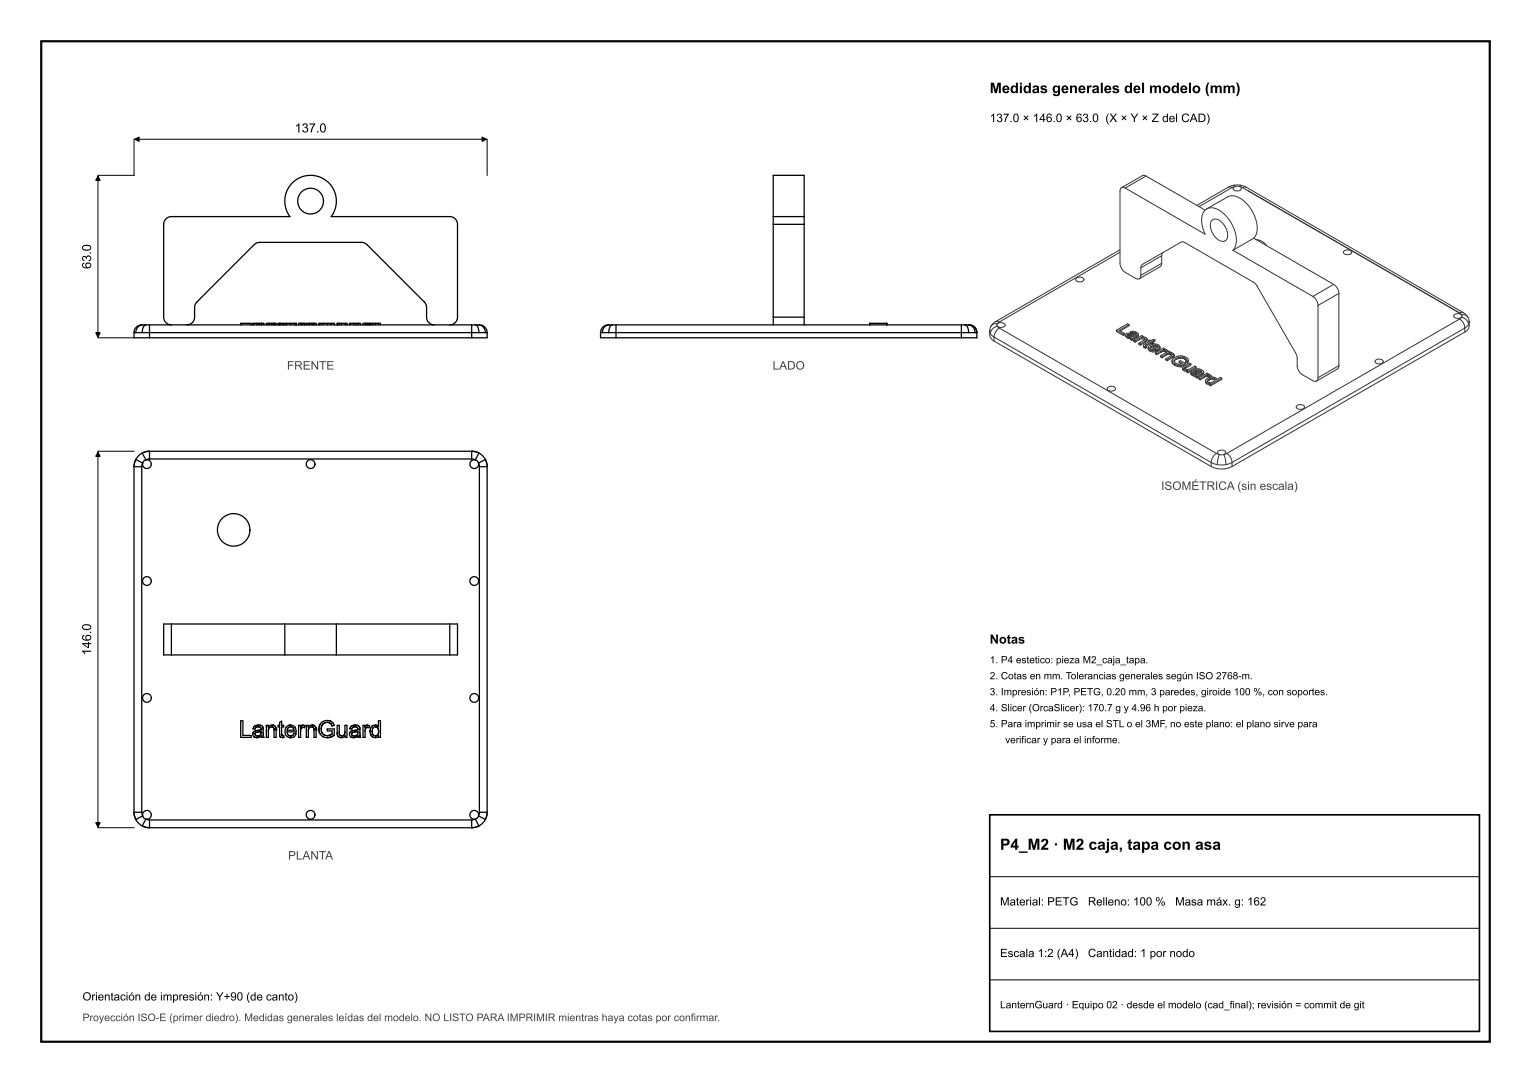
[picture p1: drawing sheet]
<svg xmlns="http://www.w3.org/2000/svg" width="297mm" height="210mm" viewBox="0 0 297 210" stroke-linecap="round" stroke-linejoin="round" font-family="sans-serif">
<path d="M8 8h281v194h-281z" fill="none" stroke="#000" stroke-width=".42"/>
<path d="M192 158h95v42h-95z" fill="none" stroke="#000" stroke-width=".32"/>
<g fill="none" stroke="#000" stroke-width=".25">
<path d="M150 42v1.5M150 43.5v18M150 42v-8h6v8M150 42h6M150 43.5h6M156 42v1.5M156 43.5v18M26 64.5v1h3M26 64.5h.3M26.3 64.5h1.3M27.6 64.5h1.4M27.7 63a1.52 1.52 0 0 0-1.7 1.5"/>
<path d="M27.7 63a1.42 1.42 0 0 0-1.4 1.5M27.7 63h.6M28.3 63a1.42 1.42 0 0 0-.7 1.5M28.3 63h.7M29 65.5h62.5M29 63h62.5M29 64.5v1M29 64.5h62.5M29 63v1.5M33.2 63a1.63 1.63 0 0 1-1.5-2.1v-17a1.66 1.66 0 0 1 2.1-1.9h22.5l-.2-.2a5 5 0 0 1 4.2-7.8 5 5 0 0 1 3.9 8h22.7a1.66 1.66 0 0 1 1.8 2.1v17a1.57 1.57 0 0 1-1.5 1.9M36.2 63a1.71 1.71 0 0 0 1.5-2.3 2.71 2.71 0 0 1 1.3-3l9.6-9.6a2.5 2.5 0 0 1 2.8-1.1h17.7a2.5 2.5 0 0 1 2.8 1.1l9.7 9.8a2.58 2.58 0 0 1 1.1 2.8 1.71 1.71 0 0 0 1.5 2.3M46.7 63v-.3h2v.3"/>
<path d="M49.2 62.7h-.2v.3M49.2 62.7h.6M49.2 62.7v.3M49.8 62.7h.5M49.8 62.7v.3M50.3 62.7h.4M50.3 62.7v.3M50.7 62.7v.3M50.7 62.7h.1M50.8 62.7v.3M50.8 62.7h.4v.3M52.1 62.7v.3"/>
<path d="M52.1 62.7h-.4v.3M52.1 62.7h.1M52.2 62.7h.5M52.2 62.7v.3M52.7 62.7h.3M52.7 62.7v.3M53 62.7v.3M53 62.7h.2M53.1 62.7v.3M53.2 62.7v.3M53.2 62.7h.4v.3M54.2 62.7h-.2v.3"/>
<path d="M54.2 62.7v.3M54.2 62.7h.3M54.3 62.7v.3M54.5 62.7h.3M54.5 62.7v.3M54.8 62.7h.3v.3M54.8 62.7v.3M55.6 62.7h-.3v.3M55.6 62.7h.8M55.6 62.7v.3M56.4 62.7h.7M56.4 62.7v.3"/>
<path d="M57.1 62.7h.3M57.1 62.7v.3M57.4 62.7v.3M57.4 62.7h.1M58.3 62.7v.3M58.3 62.7h-.4v.3M58.3 62.7h.2M58.4 62.7v.3M58.5 62.7h.3M58.5 62.7v.3M58.8 62.7h.3M58.8 62.7v.3"/>
<path d="M59.1 62.7v.3M59.1 62.7h.1v.3M59.8 62.7v.3M59.8 62.7h-.4v.3M59.8 62.7h.2M60 62.7h.4M60 62.7v.3M60.4 62.7h.3M60.4 62.7v.3M60.7 62.7v.3M60.7 62.7h.2M60.9 62.7v.3"/>
<path d="M60.9 62.7h.4v.3M62.1 62.7h-.2v.3M62.1 62.7h.6M62.1 62.7v.3M62.7 62.7h.8M62.7 62.7v.3M63.5 62.7h.7M63.5 62.7v.3M64.2 62.7h.6v.3M64.2 62.7v.3M65.6 62.7h-.2v.3M65.6 62.7h.2"/>
<path d="M65.6 62.7v.3M65.8 62.7h.4M65.8 62.7v.3M66.2 62.7h.8M66.2 62.7v.3M67 62.7h.3v.3M67 62.7v.3M68 62.7h-.2v.3M68 62.7h.6M68 62.7v.3M68.6 62.7h.4M68.6 62.7v.3"/>
<path d="M69 62.7h.4M69 62.7v.3M69.4 62.7v.3M69.4 62.7h.1M69.5 62.7v.3M69.5 62.7h.4v.3M70.8 62.7v.3M70.8 62.7h-.4v.3M70.8 62.7h.2M70.9 62.7v.3M71 62.7h.3M71 62.7v.3"/>
<path d="M71.3 62.7h.3M71.3 62.7v.3M71.6 62.7v.3M71.6 62.7h.1v.3M71.9 62.7h-.1v.3M71.9 62.7h.4M71.9 62.7v.3M72.3 62.7h.5M72.3 62.7v.3M72.8 62.7h.6M72.8 62.7v.3M73.4 62.7h.4v.3"/>
<path d="M73.4 62.7v.3M91.5 63h.7M91.5 64.5v1M91.5 63v1.5M91.5 64.5h1.4M92.2 63a1.42 1.42 0 0 1 .7 1.5M92.2 63h.6M92.8 63a1.42 1.42 0 0 1 1.4 1.5M92.8 63a1.52 1.52 0 0 1 1.7 1.5M92.9 64.5h1.3M94.2 64.5h.3M94.5 64.5v1h-3"/>
<path d="M116.5 64.5v1h3M116.5 64.5h.3M116.8 64.5h1.3M118.1 64.5h1.4M118.2 63h.6M118.2 63a1.52 1.52 0 0 0-1.7 1.5M118.2 63a1.42 1.42 0 0 0-1.4 1.5M118.8 63h.7M118.8 63a1.42 1.42 0 0 0-.7 1.5M119.5 65.5h67M119.5 63h67M119.5 64.5v1"/>
<path d="M119.5 64.5h67M119.5 63v1.5M150 61.5v1.5M150 61.5h6M156 61.5v1.5M168.8 62.7v.3M168.8 62.7h3.2M168.8 62.7l-.1 .3M172 62.7v.3M186.5 63h.7M186.5 64.5h1.4M186.5 64.5v1"/>
<path d="M186.5 63v1.5M187.2 63a1.42 1.42 0 0 1 .7 1.5M187.2 63h.6M187.8 63a1.42 1.42 0 0 1 1.4 1.5M187.8 63a1.52 1.52 0 0 1 1.7 1.5M187.9 64.5h1.3M189.2 64.5h.3M189.5 64.5v1h-3M26 90.5v67M26 90.5h1.5M26.3 89.1l1.4 .7M26.3 89.1l-.3 1.4"/>
<path d="M27.5 90.5v67M27.6 87.8l-.6 .5-.7 .8M27.6 87.8l.7 1.4M27.7 89.8l-.2 .7M28.3 89.2a.85 .85 0 0 1 1 .7 .85 .85 0 0 1-.9 .9 .85 .85 0 0 1-.7-1M28.3 89.2l-.5 .3-.1 .3M29 87.5h62.5M29 87.5l-1.4 .3M29 89h62.5M29 89l-.7 .2M29 87.5v1.5M91.5 87.5l1.4 .3"/>
<path d="M91.5 89l.7 .2M91.5 87.5v1.5M92.2 89.2a.85 .85 0 0 0-1 .7 .85 .85 0 0 0 .9 .9 .85 .85 0 0 0 .7-1M92.2 89.2l.5 .3 .1 .3M92.8 89.8l.2 .7M92.9 87.8l.6 .5 .7 .8M92.9 87.8l-.7 1.4M93 90.5v67M93 90.5h1.5M94.2 89.1l.3 1.4M94.2 89.1l-1.4 .7M94.5 90.5v67"/>
<path d="M33.2 121h-1.5v6h1.5M33.2 121h22M33.2 127h22M33.2 121v6M46.7 139.8h.4v2.8h1.6v.4h-2zM55.2 121h10.1M55.2 127h10.1M55.2 121v6M63.5 139.7l.6 .1M63.5 139.7a1.46 1.46 0 0 0-1.4 .8M63.5 139.7h-.1M63.6 139.7h.1"/>
<path d="M64 139.8h.1M64.1 139.8h.1M64.1 139.8l.5 .3M64.2 139.9h.1M65.3 121h21.9M65.3 127h21.9M65.3 121v6M87.2 121h1.5v6h-1.5M87.2 121v6M26 157.5l.3 1.4M26 157.5h1.5M26.3 158.9l.7 .8 .6 .5"/>
<path d="M27.5 157.5l.2 .7M27.7 158.2l-1.4 .7M27.7 158.2l.3 .5 .3 .1M27.7 158.2a.85 .85 0 0 1 .7-1 .85 .85 0 0 1 .9 .9 .85 .85 0 0 1-1 .7M28.3 158.8l-.7 1.4M28.3 158.8l.7 .2M29 159h62.5M29 159v1.5M49 142.4l.2 .5M49 142.4h.1M49 142.3h.1M49.1 142.2h.1"/>
<path d="M49.1 142.1l-.1 .3M49.1 141.1v.2M49.2 142l-.1 .1M49.2 141h.1M49.2 141.9h.1M49.2 142.9l.3 .1M49.2 142.9l.6 .1M49.5 142.4l.1 .2M49.5 142.4h.1M49.5 142.3h.1M49.5 142.2h.1M49.5 142.2v.2"/>
<path d="M49.5 142.1v.1M49.6 142.6h.1M49.6 142.6l.3 .1M49.6 142.6l.1 .1M49.6 141.7l-.5 .4M49.6 141.7h-.1M49.6 141.7h.1M49.7 142l-.2 .2M49.7 141.7h.1M49.7 142h.1M49.8 142h.1M49.9 143h-.1"/>
<path d="M49.9 141.6l-.3 .1M49.9 141.6h.1M50 142h-.1M50 141.6h-.1M50 142h-.3M50 142.7h-.1M50 142h.1M50 143h.1M50.1 142.7h.1M50.2 140.6a.92 .92 0 0 0-1.1 .7M50.2 140.6l.4 .1M50.2 140.6h-.3"/>
<path d="M50.2 141.9h-.1M50.2 141.6h-.1M50.3 143h-.5M50.3 142.9v.1M50.3 142.6l-.4 .1M50.4 141.6h-.1M50.4 142.6h-.1M50.4 140.6h.1M50.5 142.9h-.2M50.5 141.9h-.1M50.5 141.1l.2 .3M50.5 141.1a.67 .67 0 0 0-1 .3l-.4-.1"/>
<path d="M50.6 142.4l-.3 .2M50.6 141.5h-.1M50.6 142.3v.1M50.6 140.7h.1M50.6 141.8h.1M50.6 140.7l.3 .1M50.6 142.2h.1M50.7 141.5l-.8 .1M50.7 141.8l-.7 .2M50.7 142l-.1 .4M50.7 141.5h-.1M50.7 141.8v.2"/>
<path d="M50.7 142h.1M50.7 141.4h.1M50.7 141.4v.1M50.7 142.7l-.4 .3M50.7 142.7l.1 .3M50.7 142.7h-.1M50.7 142.7h.1M50.7 142.8v.1M50.7 142.9l.1 .1M50.8 143h.4M50.9 140.8l.1 .3M50.9 140.8v.1"/>
<path d="M51 141h.1M51 141.1h.1M51 141.1l.1 .4M51.1 141.3v.1M51.1 141.5h.1M51.1 141.5v1.2M51.1 142.1v.1M51.1 142.4v.1M51.1 142.7h.1M51.1 142.7l.1 .3M51.1 142.7v.1M51.1 142.8v.1"/>
<path d="M51.2 142.9v.1M52.5 141l-.3 .1M52.7 140.9l-.5 .2M52.7 140.9l.3 .1M52.7 140.9h.1M52.8 140.6l-.5 .1-.3 .3v-.3h-.3v2.3h.4v-1.5l.1-.4M52.8 140.6l.4 .1M52.8 140.6h.1M52.8 141h.1M52.9 141h.1M53 141l.1 .2M53 141v.1"/>
<path d="M53 140.6h.1M53.1 141.2l.1 .4M53.1 141.2h.1M53.1 141.3l.1 .1M53.2 140.7l.3 .5M53.2 140.7h.1M53.2 141.5v.1M53.5 141h.1M53.5 141.1v.1M53.5 141.2l.1 .4M53.5 141.2h.1M53.6 141.2v.1"/>
<path d="M53.6 141.4h.1M53.6 141.5h.1M53.6 141.5v.1M53.6 141.6v1.4h-.4v-1.4M54.2 142.3l.1 .5 .2 .1M54.2 142.3v-1.3h-.2v-.3h.2v-.2a.43 .43 0 0 1 .4-.7v.9h.4v.3h-.4l.1 1.5M54.2 142.3v.1M54.2 142.5l.1 .1M54.5 142.9l.3 .1M54.5 142.9v.1M54.6 142.4h.1M54.6 142.5h.1"/>
<path d="M54.7 142.5h.1M54.7 142.5v.1M54.7 142.6h.1M54.7 142.6h.2M54.7 143h.1M54.8 142.6h.1M54.8 143h.1M54.9 142.6h.1M54.9 143h.1M55 142.6l.1 .4M55 142.6h.1M55 142.6h-.1"/>
<path d="M55.1 143h-.3M55.1 143h-.1M55.6 140.9a1.26 1.26 0 0 0-.3 1.3 1.26 1.26 0 0 0 1.1 .8M55.6 140.9l-.1 .2M55.7 141.9l.2 .6 .5 .2M55.7 141.9h1.7M55.7 141.9h.1M55.8 141.3l-.1 .3M55.9 141.1l-.2 .5M56 143h.4M56.1 141l-.2 .1M56.4 140.6l-.4 .1"/>
<path d="M56.4 140.6l.7 .3M56.4 140.6l-.8 .3M56.4 140.9l.5 .3 .1 .4h-1.3M56.4 140.9l-.5 .2M56.4 140.9l.3 .1M56.6 142.7h-.2M56.8 142.6l-.4 .1M56.9 142.4l-.1 .2M57.1 142.8l-.7 .2M57.1 142.8h.1M57.1 140.9l.3 .5v.5M57.1 140.9l.1 .1"/>
<path d="M57.4 142.3l-.4-.1-.2 .4M57.4 142.3l-.3 .5M57.4 142.3h.1M57.4 141.9h.1M58.3 141v-.3h-.4v2.3h.4v-1.2M58.3 141h.1M58.3 141.7v.1M58.4 140.9h-.1M58.4 141.3l-.1 .5M58.4 141.3v.1M58.4 141.2v.1M58.4 141.2h.1"/>
<path d="M58.5 140.7h-.1M58.5 140.7l.3-.1 .4 .1M58.5 140.7l-.2 .3M58.5 140.7h.1M58.5 141.1l-.1 .2M58.6 141.1h-.1M58.7 140.6l-.1 .1M58.7 140.6h.1M58.8 141l-.3 .1M58.8 141l.3 .1M58.8 141h.1M58.8 141h-.1"/>
<path d="M59 141.1h.1M59.1 140.7h.1M59.2 140.7h.1M59.2 140.7l-.1 .4M60.2 141l-.2 .1M60.4 140.9l-.4 .2M60.4 140.9l.3 .1M60.4 140.9h.1M60.5 140.6l-.5 .1-.2 .3v-.3h-.4v2.3h.4v-1.5l.2-.4M60.5 140.6l.4 .1M60.5 140.6h.1M60.6 141h.1"/>
<path d="M60.6 140.6h.1M60.7 141l.2 .2M60.7 141l.1 .1M60.7 140.6h.1M60.9 141.2v.4M60.9 141.2h.1M60.9 141.3v.1M60.9 140.7l.4 .5M60.9 140.7h.1M60.9 141.5v.1M61 140.7h.1M61.2 141h.1"/>
<path d="M61.3 141.1v.1M61.3 141.2v.4M61.3 141.2h.1M61.3 141.2v.1M61.3 141.4h.1M61.3 141.5h.1M61.3 141.5v.1M61.3 141.6v1.4h-.4v-1.4M61.9 141.4l.2 .8M61.9 141.4h.1M61.9 141.3v.1M61.9 141.6h.1"/>
<path d="M61.9 141.8l.1 .2M62 142.1l.1 .1M62.1 140.5l-.2 .8M62.1 140.5l-.2 .9M62.1 142.2l.6 .6M62.3 141.4l.2 .7M62.3 141.3v.1M62.3 141.7l.2 .4M62.3 141v.1M62.4 141h-.1M62.4 140.7l-.1 .7M62.4 140.7v.2"/>
<path d="M62.5 142.1l.4 .4M62.5 140.6l-.1 .1M62.5 140.5v.1M62.6 140.4l-.2 .3M62.6 140.4h.1M62.7 142.8l.8 .2M62.7 142.8v.1M62.7 140.3l-.1 .1M62.9 142.5l.2 .1M62.9 142.5l.6 .2M63 140.2l-.4 .2M63 140.2h-.1"/>
<path d="M63 140.1v.1M63.2 140.1h.1M63.3 140.1h-.1M63.4 142.7h.1M63.5 140.1l-.5 .1M63.5 140.1l.4 .1M63.5 140.1h.1M63.5 140.1h-.1M63.6 143h-.1M63.7 140.1l.2 .1M63.9 140.2l.3 .2M64 143h-.2"/>
<path d="M64 142.5l-.5 .2M64.1 142.5h-.1M64.1 142.9h.1M64.2 142.9l-.7 .1M64.2 140.4l.2 .4M64.2 140.4l.1 .1M64.2 142.4v.1M64.3 142.9h-.1M64.4 140.6h.1M64.4 140.7v.1M64.4 142.3v-.6h-.9v-.4h1.3v1.2M64.4 142.3l-.4 .2"/>
<path d="M64.4 142.3v.1M64.5 142.8l-.2 .1M64.6 140.1l.2 .6M64.6 140.1v.1M64.6 142.7l-.1 .1M64.7 142.7h.1M64.7 140.4l.1 .3M64.8 142.6h.1M64.8 140.7l-.4 .1M64.8 142.5l-.6 .4M64.8 142.5v.1M65.4 142.1v.4"/>
<path d="M65.4 142.1h.1M65.4 142.2v.1M65.4 142.4v.1M65.4 142.5l.2 .3M65.4 142.5h.1M65.5 142.6h.1M65.5 142.7l.1 .1M65.8 142.9h.1M65.8 141.9v.5M65.8 141.9v-1.2h-.4v1.4M65.8 141.9v.1M65.8 142.2h.1"/>
<path d="M65.8 142.3v.1M65.8 142.4l.2 .2 .3 .1M65.9 143h.1M66.1 143h.1M66.2 142.7h.1M66.4 142.7h-.1M66.5 142.7h-.1M66.6 142.6a2.39 2.39 0 0 0 .3-1.8v-.1h.4v2.3h-.3v-.4a.89 .89 0 0 1-1.4 .2M66.6 142.6l-.3 .1M66.6 142.6h.1M66.7 142.6h-.1M66.8 142.4l-.1 .2"/>
<path d="M67.8 142.4l.2 .5M67.8 142.4h.1M67.8 142.3h.1M67.8 142.2h.1M67.9 142.1l-.1 .3M67.9 141.1v.2M67.9 142v.1M68 141h.1M68 141.9h.1M68 142.9l.3 .1M68 142.9l.6 .1M68.2 142.4l.1 .2"/>
<path d="M68.2 142.4h.1M68.2 142.3h.1M68.2 142.2h.1M68.3 142.2l-.1 .2M68.3 142.1v.1M68.3 142.6h.1M68.3 142.6l.4 .1M68.3 142.6l.2 .1M68.4 141.7l-.5 .4M68.4 141.7h-.2M68.4 141.7h.1M68.4 142l-.1 .2"/>
<path d="M68.5 141.7h-.1M68.5 142h-.1M68.6 142h.1M68.7 143h-.1M68.7 141.6l-.3 .1M68.7 141.6h.1M68.8 142h-.1M68.8 141.6h-.1M68.8 142h-.4M68.8 142.7h-.1M68.8 142h.1M68.8 143h.1"/>
<path d="M68.9 142.7h-.1M68.9 140.6a.92 .92 0 0 0-1 .7M68.9 140.6l.5 .1M68.9 140.6h-.2M68.9 141.9h.1M69 141.6h-.1M69 143h-.4M69.1 142.9l-.1 .1M69.1 142.6l-.4 .1M69.1 141.6h.1M69.2 142.6h-.1M69.2 140.6h.1"/>
<path d="M69.2 142.9h-.1M69.2 141.9h.1M69.3 141.1l.1 .3M69.3 141.1a.67 .67 0 0 0-1.1 .3l-.3-.1M69.4 142.4l-.3 .2M69.4 141.5h-.1M69.4 142.3v.1M69.4 140.7h.1M69.4 141.8h-.1M69.4 140.7l.3 .1M69.4 142.2h.1M69.4 141.5l-.7 .1"/>
<path d="M69.4 141.8l-.6 .2M69.4 142v.4M69.4 141.5h.1M69.4 141.8v.2M69.4 142h.1M69.4 141.4h.1M69.4 141.4v.1M69.4 142.7l-.4 .3M69.4 142.7l.1 .3M69.4 142.7h.1M69.5 142.8v.1M69.5 142.9v.1"/>
<path d="M69.5 143h.4M69.7 140.8l.1 .3M69.7 140.8v.1M69.7 141h.1M69.8 141.1h.1M69.8 141.1v.4M69.8 141.3v.1M69.8 141.5h.1M69.8 141.5v1.2M69.8 142.1v.1M69.8 142.4v.1M69.8 142.7h.1"/>
<path d="M69.8 142.7l.1 .3M69.8 142.7l.1 .2M69.9 142.9v.1M70.8 141v-.3h-.4v2.3h.4v-1.2M70.8 141h.1M70.8 141.7v.1M70.9 140.9h.1M70.9 141.3l-.1 .5M70.9 141.3v.1M70.9 141.2v.1M70.9 141.2h.1M71 140.7h.1"/>
<path d="M71 140.7l.3-.1 .4 .1M71 140.7l-.2 .3M71 141.1l-.1 .2M71.1 141.1h-.1M71.2 140.6l-.1 .1M71.2 140.6h.1M71.3 141l-.3 .1M71.3 141l.3 .1M71.3 141h.1M71.3 141h-.1M71.5 141.1h.1M71.6 140.7h.1"/>
<path d="M71.7 140.7h.1M71.7 140.7l-.1 .4M71.8 141.8l.1 .7M71.8 141.9h.1M71.8 141.8h.1M71.8 141.6v.1M71.8 141.5h.1M71.9 141.3l-.1 .1M71.9 142.3v.2M71.9 141.2l-.1 .6M71.9 141.2h.1M72.2 141.8l.2 .7"/>
<path d="M72.2 141.8h.1M72.2 141.6v.1M72.3 140.8l-.4 .4M72.3 140.8h-.1M72.4 141.1l-.2 .7M72.4 142.5l.4 .2M72.4 142.5h.1M72.4 141.1h.1M72.8 140.6l.3 .1M72.8 140.6l-.5 .2M72.8 140.6h.1M72.8 142.7h.1"/>
<path d="M72.8 140.9l.5 .3 .1 .7M72.8 140.9l-.4 .2M72.8 140.9h.1M73 140.6h.1M73.1 140.7h.1M73.1 140.7l.3 .2v-1.1h.4v3.2h-.4v-.3a.89 .89 0 0 1-1.5-.2M73.2 140.7h.1M73.3 142.5l-.5 .2M73.3 140.8h.1M73.4 141.9l-.1 .6M73.4 141.9h.1M91.5 159v1.5"/>
<path d="M92.2 158.8l.7 1.4M92.2 158.8l-.7 .2M92.8 158.2a.85 .85 0 0 0-.7-1 .85 .85 0 0 0-.9 .9 .85 .85 0 0 0 1 .7M92.8 158.2l-.3 .5-.3 .1M92.8 158.2l1.4 .7M93 157.5l-.2 .7M93 157.5h1.5M94.2 158.9l-.5 .6-.8 .7M94.5 157.5l-.3 1.4M27.6 160.2l1.4 .3M29 160.5h62.5M92.9 160.2l-1.4 .3"/>
<circle cx="60.3" cy="39" r="2.5"/>
<circle cx="60.3" cy="90" r=".85"/>
<circle cx="28.5" cy="112.7" r=".85"/>
<circle cx="45.3" cy="102.7" r="3.2"/>
<circle cx="92" cy="112.7" r=".85"/>
<circle cx="28.5" cy="135.3" r=".85"/>
<circle cx="92" cy="135.3" r=".85"/>
<circle cx="60.2" cy="158" r=".85"/>
</g>
<g fill="none" stroke="#333" stroke-width=".19">
<path d="M217.6 36.4a3 3 0 0 0-.3 2v10.8a4.8 4.8 0 0 0 .6 3.3l1.8 1.1a1.7 1.7 0 0 0 1.3 .4M217.6 36.4l.7 .1M218.3 36.5l15.5 8.9a4.7 4.7 0 0 1-.1-4.5l.4-.4M222.3 34.1a1.84 1.84 0 0 0-1.7 .5l-3 1.8M222.3 34.1l11.5 6.6M222.3 34.1l-4 2.4M238.3 36.3l-6.1 3.5M238.3 36.3l.7 .1M239 36.4l-6.4 3.7M239.3 35.9l.3 .3M239.3 35.9l-1 .4M239.3 35.9h1.4"/>
<path d="M239.6 36.2a.42 .42 0 0 0-.4 .4 .42 .42 0 0 0 .5 .4 .75 .75 0 0 0 1.1-.6l-.4-.2M239.6 36.2h.8M239.6 36.2l-.6 .2M240.4 36.2l.6 .2M240.7 35.9l-.3 .3M240.7 35.9l1 .4M241 36.4l42.2 24.3M241.7 36.3l42.2 24.3M241.7 36.3l-.7 .1M242 37l41.2 23.7M208.7 54a1 1 0 0 1 1.6 .2 .93 .93 0 0 1-1.6 0zM217.3 48.4l-24.2 14"/>
<path d="M217.3 48.9l-23.5 13.5M221.3 51.9a1.85 1.85 0 0 1 1.3-1.2l5.9-3.4a1.32 1.32 0 0 1 2 .1l11 6.4a4.9 4.9 0 0 1 2.8 2.5l6.2 10.7a4.7 4.7 0 0 1 1.1 3.5 2.63 2.63 0 0 0 2 2.7l.5 .3a1.7 1.7 0 0 0 1.3 .4M221.3 53.4l-.3 .6M221.3 51.9v1.5M225.4 51.1a1.84 1.84 0 0 1-1.3 1.2l-3.1 1.7M225.4 49.6v1.5M225.4 51.1l-4.1 2.3M225.4 49.6l-4.1 2.3M225.7 48.9l-.3 .7M234.1 40.5l2.4-1.4a5.9 5.9 0 0 1 2.7-1.1 6.6 6.6 0 0 1 4.5 4.8 3.7 3.7 0 0 1-.5 3.4M234.1 40.5a3.4 3.4 0 0 1 3.8 1.4l.5 .6a6 6 0 0 1 1.1 5.6l-.3 .4M235.1 42.7a1.8 1.8 0 0 1 2.4 1 2.62 2.62 0 0 1 .3 2.9 1.79 1.79 0 0 1-2.3-1 2.66 2.66 0 0 1-.4-2.9z"/>
<path d="M239.2 48.5l15.5 9M243.2 46.2l15.5 8.9M243.2 46.2l-4 2.3M243.6 46.4l1.2 .4 .9 .8M254.7 57.5l.7 .7 .3 1M255.7 59.2v14M258.7 55.1l.7 .8 .3 1M258.7 55.1l-4 2.4M259.7 56.9v14M259.7 56.9l-4 2.3M260.7 48.7a1 1 0 0 1 1.5 .2 .93 .93 0 0 1-1.6 0zM192 64.2v.3a1.46 1.46 0 0 0 .8 1.6"/>
<path d="M192 64.2h.1M192 64.2l.1 .5M192.1 64.7l.7 .7M192.2 63.3l-.2 .9M192.8 66.1l42.2 24.4M192.8 65.4v.7M192.8 65.4l42.2 24.3M193.1 62.4l-.9 .9M193.1 62.4h.7M193.5 62.8a1.16 1.16 0 0 0-1.3 .5M193.5 62.8l-.1 .2 .1 .3M193.5 63.3l-.3 .1a1.54 1.54 0 0 0-1.1 1.3"/>
<path d="M193.5 62.8a1.01 1.01 0 0 1 1.5 .2 .98 .98 0 0 1-1.5 .3M193.5 63.3l.3 .3M193.8 63.6l42.2 24.3M193.8 63.6l-.7 .8-.3 1M193.8 62.4l-.3 .4M214.8 75.2a1 1 0 0 1 1.6 .2 .93 .93 0 0 1-1.6 0zM216.6 64v.3l1.3 .7M216.6 64l1.3 .8M217.9 64.8v.2M218.2 64.7v.2l-.3 .1M218.2 64.7l-.3 .1M218.4 64.9v.3"/>
<path d="M218.4 64.9v.1M218.4 65.2l.2 .3M218.4 65l.2 .3M218.4 65v.2M218.4 65.2h.1M218.6 65.5l.4 .1M218.6 65.3l.4 .1M218.6 65.3v.2M218.8 65h.1M218.8 64.9v.2M218.8 64.9v.1M218.8 65.1h.1"/>
<path d="M219 65.6l.3 .1M219 65.4l.5 .1-.2 .1M219 65.4v.2M219 64.8h.2M219 65l.2 .1M219 64.8v.2M219 64.8l-.2 .1M219 65l-.2 .1M219 62.9v.3l-1.7 1M219 62.9l-1.9 1.1 1.1 .7M219 62.9a.86 .86 0 0 0-1 .3l-1.4 .8M219.2 64.8l.3 .1"/>
<path d="M219.2 65.1l.3 .1M219.2 64.8v.3M219.3 64.3v.2l.2 .2M219.3 65.6v.2l.3 .2M219.3 65.6l.3 .2M219.3 64.3h.9l.7 .5M219.3 64.3l.2 .2M219.5 64.9l.5 .2a.93 .93 0 0 1-1.2-.1M219.5 65.2l.2 .1M219.5 64.9v.3M219.5 64.5v.2h.4M219.6 65.8v.2"/>
<path d="M219.7 65.9l-.1 .1M219.7 65.6l-.1 .2M219.7 65.6v.3M219.9 64.7l.3 .1M219.9 64.4l-.4 .1M219.9 64.4l.3 .2M219.9 64.4v.3M219.9 66v.2l.3 .2M219.9 66l.3 .1M220.2 65.6l-.5 .3M220.2 65.3l-.5 .3M220.2 65.3v.3"/>
<path d="M220.2 66.1v.3M220.2 64.6l.3 .2M220.2 64.6v.2M220.2 64.8l.2 .1M220.5 64.8h.1M220.5 64.8a.65 .65 0 0 1-1-.1 .87 .87 0 0 0-1.1 .2M220.5 65.4l-.3 .2M220.5 65.1l-.3 .2M220.5 65.1v.3M220.8 65.2l-.3 .2M220.8 65v.2M220.8 65l-.3 .1"/>
<path d="M220.9 64.8v.3M220.9 65h.1M220.9 65.1l-.1 .1M220.9 64.8l-.1 .2M220.9 64.8v.2M220.9 65v.1M220.9 64.8h.1M220.9 66.5v.3l.3 .1M220.9 66.5l.3 .2M221 65.9l-.8 .5M221 65.6l-.8 .5M221 65.6v.3"/>
<path d="M221.2 66.7v.2M221.6 65.7l.4 .1M221.6 65.7l-.6 .2M221.6 65.5l-.6 .1M221.6 65.5l.4 .1M221.6 65.5v.2M221.7 65.2l-.2 .1a.92 .92 0 0 1 1 .5M221.7 65.2l-.2-.1-1.6 .9M221.7 65.2v.1M221.8 67v.3M221.8 67h.1M221.8 67.3l.2 .1"/>
<path d="M221.8 67l.2 .2M222 65.6l.1 .1M222 65.6v.2M222 65.8l.1 .1M222 67.4l.2 .1M222 67.2l.2 .1M222 67.2v.2M222.1 65.7l-.1 .2-1.1 .6M222.1 65.7v.1M222.2 66.4l-1 .5M222.2 66.1l-1 .6M222.2 66.1v.3"/>
<path d="M222.2 67l.2 .1M222.2 67.3v.2M222.2 67h.1M222.4 66.9v.2M222.4 67.1h.1M222.4 66.9l-.2 .1M222.4 66.2l-.2 .2M222.4 66l-.2 .1M222.4 66v.2M222.4 67.1v.3l-.2 .1M222.4 67.1l-.2 .2M222.5 66.1l-.1 .1"/>
<path d="M222.5 65.8l-.1 .2M222.5 65.8v.3M222.5 65.8h.1M222.7 67.6l.4 .5M222.7 67.4l.4 .4M222.7 67.4v.2M222.8 66.1v.2M222.8 66.1l.2 .1-1.2 .8M223.1 68.1l.6 .1M223.1 67.8l.6 .2M223.1 67.8v.3M223.3 66.6l.3 .1"/>
<path d="M223.3 66.6l-.9 .5M223.3 66.3v.3M223.3 66.3l-.9 .6M223.3 66.3l.3 .2M223.4 67.4l1.1 .6M223.4 67.4l-.3 .2M223.4 67.1a.37 .37 0 0 0-.3 .5 .37 .37 0 0 0 .5 .2h.4l.3 .1M223.4 67.1v.3M223.4 67.1l1.1 .7M223.6 66.5v.2M223.7 68v.2M223.8 66.4v.2l-.2 .1"/>
<path d="M223.8 66.4l-.2 .1M224 65.9v.2l-.3 .2M224 65.9l-.5 .3 .3 .2M224 65.9l-.4-.1-.4 .3-.2-.2-.2 .2M224.1 66.9l-.5 .1 .9 .5 .2-.3-.2-.2M224.1 66.9l.4 .1M224.1 67.1l.4 .1M224.1 67.1h-.3M224.1 66.9v.2M224.1 68.4v.2l.3 .2M224.1 68.4l.3 .1M224.3 67.9v.3h-.6"/>
<path d="M224.3 67.9l-.6 .1M224.4 68.5v.3M224.5 67.2l.1 .2M224.5 67v.2M224.5 67.8v.2M224.6 67.8v.2M224.6 68h-.1M224.6 67.8h-.1M225 67.5l-.4 .5M225 67.3l-.4 .5M225 67.3v.2M225 67.5h.1"/>
<path d="M225 67.3a1.33 1.33 0 0 0-2.3 .1M225 67.3h.1M225.1 69v.2l.3 .2M225.1 69l.3 .1M225.2 68.3l-.8 .5M225.2 68.1l-.8 .4M225.2 68.1v.2M225.4 69.1v.3M225.6 68.2l-.4 .1M225.6 67.9l-.4 .2M225.6 67.9v.3M225.8 68.1l.2 .1"/>
<path d="M225.8 68.1l-.2 .1M225.8 67.9h-.2M225.8 67.9l.2 .1M225.8 67.9v.2M225.9 67.6l-.2 .2h.5l.3 .2M225.9 67.6l-.2-.1-1.6 .9M225.9 67.6v.1M226 68.2l.2 .1M226 68l.2 .1M226 68v.2M226.2 69.6v.2l.2 .2M226.2 69.6l.2 .1"/>
<path d="M226.2 68.1v.2M226.3 68.9l-.9 .5M226.3 68.6l-.9 .5M226.3 68.6v.3M226.3 68.3h-.1M226.4 69.7v.3M226.5 68l-.3 .1M226.5 68v.2M226.8 68.7l.4 .1M226.8 68.7l-.5 .2M226.8 68.5l-.5 .1M226.8 68.5l.4 .1"/>
<path d="M226.8 68.5v.2M227 68.2l-.3 .1a.92 .92 0 0 1 1.1 .5M227 68.2l-.3-.1-1.6 .9M227 68.2v.1M227.2 68.6l.1 .1M227.2 68.6v.2M227.2 68.8l.1 .1M227.3 68.9l-1.1 .7M227.3 68.7v.2M227.3 68.7v.1M227.4 70v.4M227.4 70v.2"/>
<path d="M227.4 69.4l-1 .6M227.4 69.2l-1 .5M227.4 69.2v.2M227.4 70.4l.5 .4M227.4 70.2l.5 .4M227.4 70.2v.2M227.6 69.2l-.2 .2M227.6 69l-.2 .2M227.6 69v.2M227.7 69.1l-.1 .1M227.7 68.8l-.1 .2M227.7 68.8v.3"/>
<path d="M227.8 68.8l-.1 .3M227.8 68.8h-.1M227.8 69.8a.98 .98 0 0 0 1.2 .9l.4-.3-.7-.3M227.8 69.8v.2M227.8 70v.1M227.9 70.8l.5 .2M227.9 70.6l.5 .2M227.9 70.6v.2M228.2 69.7l-.4 .3M228.2 69.5l-.4 .3M228.2 69.5v.2M228.4 71l.7 .2"/>
<path d="M228.4 70.8l.7 .1M228.4 70.8v.2M228.7 69.5l-.5 .2M228.7 69.3l-.5 .2M228.7 69.3v.2M228.7 70.1v.2l.5 .3M228.7 70.1a.86 .86 0 0 1 1.1 .3l.1 .1M229.1 69.5h.3M229.1 69.5h-.4M229.1 69.2l-.4 .1M229.1 69.2l.3 .1M229.1 69.2v.3"/>
<path d="M229.1 70.9v.3M229.4 71.3v.3M229.4 71.6l.1 .1M229.4 71.3l.1 .2M229.4 71.5v.1M229.4 69.5l.4 .2M229.4 69.3l.4 .1M229.4 69.3v.2M229.5 71.7l.2 .2M229.5 71.5l.2 .1M229.5 71.5v.2M229.7 71.9l.5 .1"/>
<path d="M229.7 71.6l.8 .2-.3 .1M229.7 71.6v.3M229.8 69.7l.3 .2M229.8 69.4l.3 .2M229.8 69.4v.3M229.9 71.2v.3M229.9 71.5h.1M229.9 70.5v.2l-.8 .5M229.9 70.5l-.8 .4M230 70.1v.2l.3 .1M230 70.1l.3 .1M230.1 69.6l-.1 .5"/>
<path d="M230.1 69.6v.3M230.1 69.9h.1M230.2 71.3l-.3 .2M230.2 71.1l-.3 .1M230.2 71.1v.2M230.2 71.9v.2l.3 .2M230.2 71.9l.3 .1M230.3 70.2v.2M230.5 72v.3M230.5 70.1l-.2 .3M230.5 69.9l-.2 .3M230.5 69.9v.2"/>
<path d="M230.5 69.8a1.87 1.87 0 0 0-3.1 .2M230.5 69.8v.3M230.5 69.8v.1M231 72.2v.3M231 72.2v.1M231 72.5h.1M231 72.5l.3 .3M231 72.3l.3 .3M231 72.3v.2M231 70.6v.2l-.8 .5M231 70.6l-.8 .5M231 70.6a.91 .91 0 0 0-1.1 .3l-.5 .4"/>
<path d="M231.3 72.8l.3 .1M231.3 72.6l.3 .1M231.3 72.6v.2M231.4 72.3h.1M231.5 72.2v.2M231.5 72.2l-.1 .1M231.5 72.4h.1M231.6 72.9l.4 .1M231.6 72.7l.5 .1-.1 .1M231.6 72.7v.2M231.7 72.1h.1M231.7 72.3l.1 .1"/>
<path d="M231.7 72.1v.2M231.7 72.1l-.2 .1M231.7 72.3l-.2 .1M231.8 72.1l.3 .1M231.8 72.4l.3 .1M231.8 72.1v.3M232 71.6v.2l.2 .2v-.2M232 72.9v.2l.2 .2M232 72.9l.2 .2M232 71.6h.9l.6 .5M232 71.6l.2 .2M232 71.1v.3l-1.5 .9"/>
<path d="M232 71.1l-1.5 .9M232 71.1a.78 .78 0 0 0-.9 .3 .84 .84 0 0 1-1.3 0l.1-.2M232.1 72.2l.6 .2a.93 .93 0 0 1-1.3-.1M232.1 72.5l.3 .1M232.1 72.2v.3M232.2 73.1v.2M232.4 73.2l-.2 .1M232.4 72.9l-.2 .2M232.4 72.9v.3M232.5 72l.4 .1M232.5 72h-.3M232.5 71.7l-.3 .1"/>
<path d="M232.5 71.7l.4 .2M232.5 71.7v.3M232.6 73.3v.2l.2 .2M232.6 73.3l.2 .1M232.8 72.9l-.4 .3M232.8 72.6l-.4 .3M232.8 72.6v.3M232.8 73.4v.3M232.9 71.9l.2 .2M232.9 71.9v.2M232.9 72.1l.1 .1M233.1 72.1h.1"/>
<path d="M233.1 72.1a.65 .65 0 0 1-.9-.1 .87 .87 0 0 0-1.2 .2M233.2 72.7l-.4 .2M233.2 72.4l-.4 .2M233.2 72.4v.3M233.4 72.5l-.2 .2M233.4 72.3v.2M233.4 72.3l-.2 .1M233.5 72.1v.3M233.5 72.3v.1M233.5 72.4l-.1 .1M233.5 72.1l-.1 .2M233.5 72.4h.1"/>
<path d="M233.5 72.1h.1M233.7 73.2l-.9 .5M233.7 72.9l-.9 .5M233.7 72.9v.3M233.9 73.8v.4M233.9 73.8v.1M233.9 74.2l.2 .2M233.9 73.9l.2 .3M233.9 73.9v.3M234 73l-.3 .2M234 72.8l-.3 .1M234 72.8v.2"/>
<path d="M234.1 74.4l.5 .2M234.1 74.2l.7 .1-.2 .1M234.1 74.2v.2M234.2 73.8v.1M234.3 73l.2 .1M234.3 73h-.3M234.3 72.8h-.3M234.3 72.8h.2M234.3 72.8v.2M234.4 72.5l-.3 .1h.5l.3 .3M234.4 72.5l-.3-.1-1.5 .9M234.4 72.5v.1"/>
<path d="M234.5 72.8l.1 .2M234.5 72.8v.3M234.5 73.5l-.3 .3M234.5 73.7l-.3 .3M234.5 73.5v.2M234.6 74.4v.3l.2 .1M234.6 74.4l.2 .2M234.6 73v.2l-.1-.1M234.8 74.6v.2M234.9 72.9v.2M234.9 72.9l-.3 .1M235.1 73.3l.5 .1"/>
<path d="M235.1 73.3l-.6 .2M235.1 73.5l.5 .1M235.1 73.5l-.6 .2M235.1 73.3v.2M235.6 73.4a.46 .46 0 0 1 0 .5 .46 .46 0 0 1-.5 .2 .6 .6 0 0 1-.9-.3M235.6 73.4v.2M235.6 73.6l.1 .1M237 73.3v.3l-2.2 1.2M237 73.3l-2.2 1.3M237 73.3a.87 .87 0 0 0-1 .3 1.07 1.07 0 0 0-1.7-.3l-.4 .5M251.5 78.7a1 1 0 0 1 1.6 .2 .93 .93 0 0 1-1.6 0zM255.7 73.2l-.3 .7"/>
<path d="M259.7 70.9a1.84 1.84 0 0 1-1.2 1.2l-3.1 1.8M259.7 70.9l-4 2.3M266.8 69.9a1 1 0 0 1 1.5 .2 .93 .93 0 0 1-1.6 0zM283.2 61.9l-45.2 26M283.2 60.7l.3 .3M283.2 61.9l.7 .7 .3 1M283.5 61a1.01 1.01 0 0 0-1.5 .3 1.01 1.01 0 0 0 1.5 .2M283.5 61l.1 .3-.1 .2M283.5 61a1.16 1.16 0 0 1 1.3 .5M283.5 61.5l.3 .1a1.54 1.54 0 0 1 1.1 1.3M283.5 61.5l-.3 .4M283.9 60.6l.9 .9"/>
<path d="M283.9 60.6l-.7 .1M284.2 64.4l-45.2 26.1M284.2 63.6l-45.2 26.1M284.2 63.6v.8M284.8 61.5l.2 .9M284.9 62.9l-.7 .7M285 62.4v.4a1.46 1.46 0 0 1-.8 1.6M285 62.4l-.1 .5M285 62.4h.1M235 90.5a4.5 4.5 0 0 0 4 0M235 89.7v.8M235 89.7l1.1 .4"/>
<path d="M236 87.9l-.7 .8-.3 1M236 87.9l.6 .2M236.1 90.1h1.7M236.6 88.1a.43 .43 0 0 1-.4-.5 .43 .43 0 0 1 .5-.3 .74 .74 0 0 1 1.1 .6l-.4 .2M236.6 88.1l-.3 .9-.2 1.1M236.6 88.1h.8M237.4 88.1l.3 .9 .1 1.1M238 87.9l-.6 .2M238 87.9l.7 .8 .3 1M239 89.7v.8M239 89.7l-1.2 .4"/>
</g>
<path d="M19 34.1v31.3M26 27v7h-7M26.1 27h68.3M94.5 27v7M19 65.5h7M19 87.6v72.8M19 87.5h7M19 160.5h7M192 170h95M192 180h95M192 190h95" fill="none" stroke="#000" stroke-width=".19"/>
<path d="M19 34.1l.4 .9h-.8zM26.1 27l.9-.4v.8zM93.5 26.6l.9 .4-.9 .4zM18.6 64.5h.8l-.4 .9zM19 87.6l.4 .9h-.8zM18.6 159.5h.8l-.4 .9z" fill="#000" stroke="#000" stroke-width=".19"/>
<text font-size="3" x="194" y="164.8">P4_M2 · M2 caja, tapa con asa</text>
<text font-size="2.8" x="192" y="18.1">Medidas generales del modelo (mm)</text>
<g font-size="2.5">
<text x="57.2" y="25.7">137.0</text>
<text x="17.7" y="52.2" transform="rotate(-90 17.7 52.2)">63.0</text>
<text x="192" y="124.8">Notas</text>
<text x="17.7" y="127.1" transform="rotate(-90 17.7 127.1)">146.0</text>
</g>
<text font-size="2.3" x="192" y="23.7">137.0 × 146.0 × 63.0 (X × Y × Z del CAD)</text>
<g font-size="2.3" fill="#444">
<text x="55.7" y="71.7">FRENTE</text>
<text x="149.9" y="71.7">LADO</text>
<text x="225.3" y="95">ISOMÉTRICA (sin escala)</text>
<text x="55.9" y="166.7">PLANTA</text>
</g>
<g font-size="2.2">
<text x="194" y="175.6">Material: PETG</text>
<text x="211" y="175.6">Relleno: 100 %</text>
<text x="228" y="175.6">Masa máx. g: 162</text>
<text x="194" y="185.6">Escala 1:2 (A4)</text>
<text x="211.1" y="185.6">Cantidad: 1 por nodo</text>
<text x="16" y="194">Orientación de impresión: Y+90 (de canto)</text>
</g>
<text font-size="2" fill="#444" x="16" y="198">Proyección ISO-E (primer diedro). Medidas generales leídas del modelo. NO LISTO PARA IMPRIMIR mientras haya cotas por confirmar.</text>
<text font-size="2" x="194" y="195.5">LanternGuard · Equipo 02 · desde el modelo (cad_final); revisión = commit de git</text>
<g font-size="1.9">
<text x="192" y="128.6">1. P4 estetico: pieza M2_caja_tapa.</text>
<text x="192" y="131.7">2. Cotas en mm. Tolerancias generales según ISO 2768-m.</text>
<text x="192" y="134.8">3. Impresión: P1P, PETG, 0.20 mm, 3 paredes, giroide 100 %, con soportes.</text>
<text x="192" y="137.9">4. Slicer (OrcaSlicer): 170.7 g y 4.96 h por pieza.</text>
<text x="192" y="141">5. Para imprimir se usa el STL o el 3MF, no este plano: el plano sirve para</text>
<text x="195" y="144.1">verificar y para el informe.</text>
</g>
</svg>
